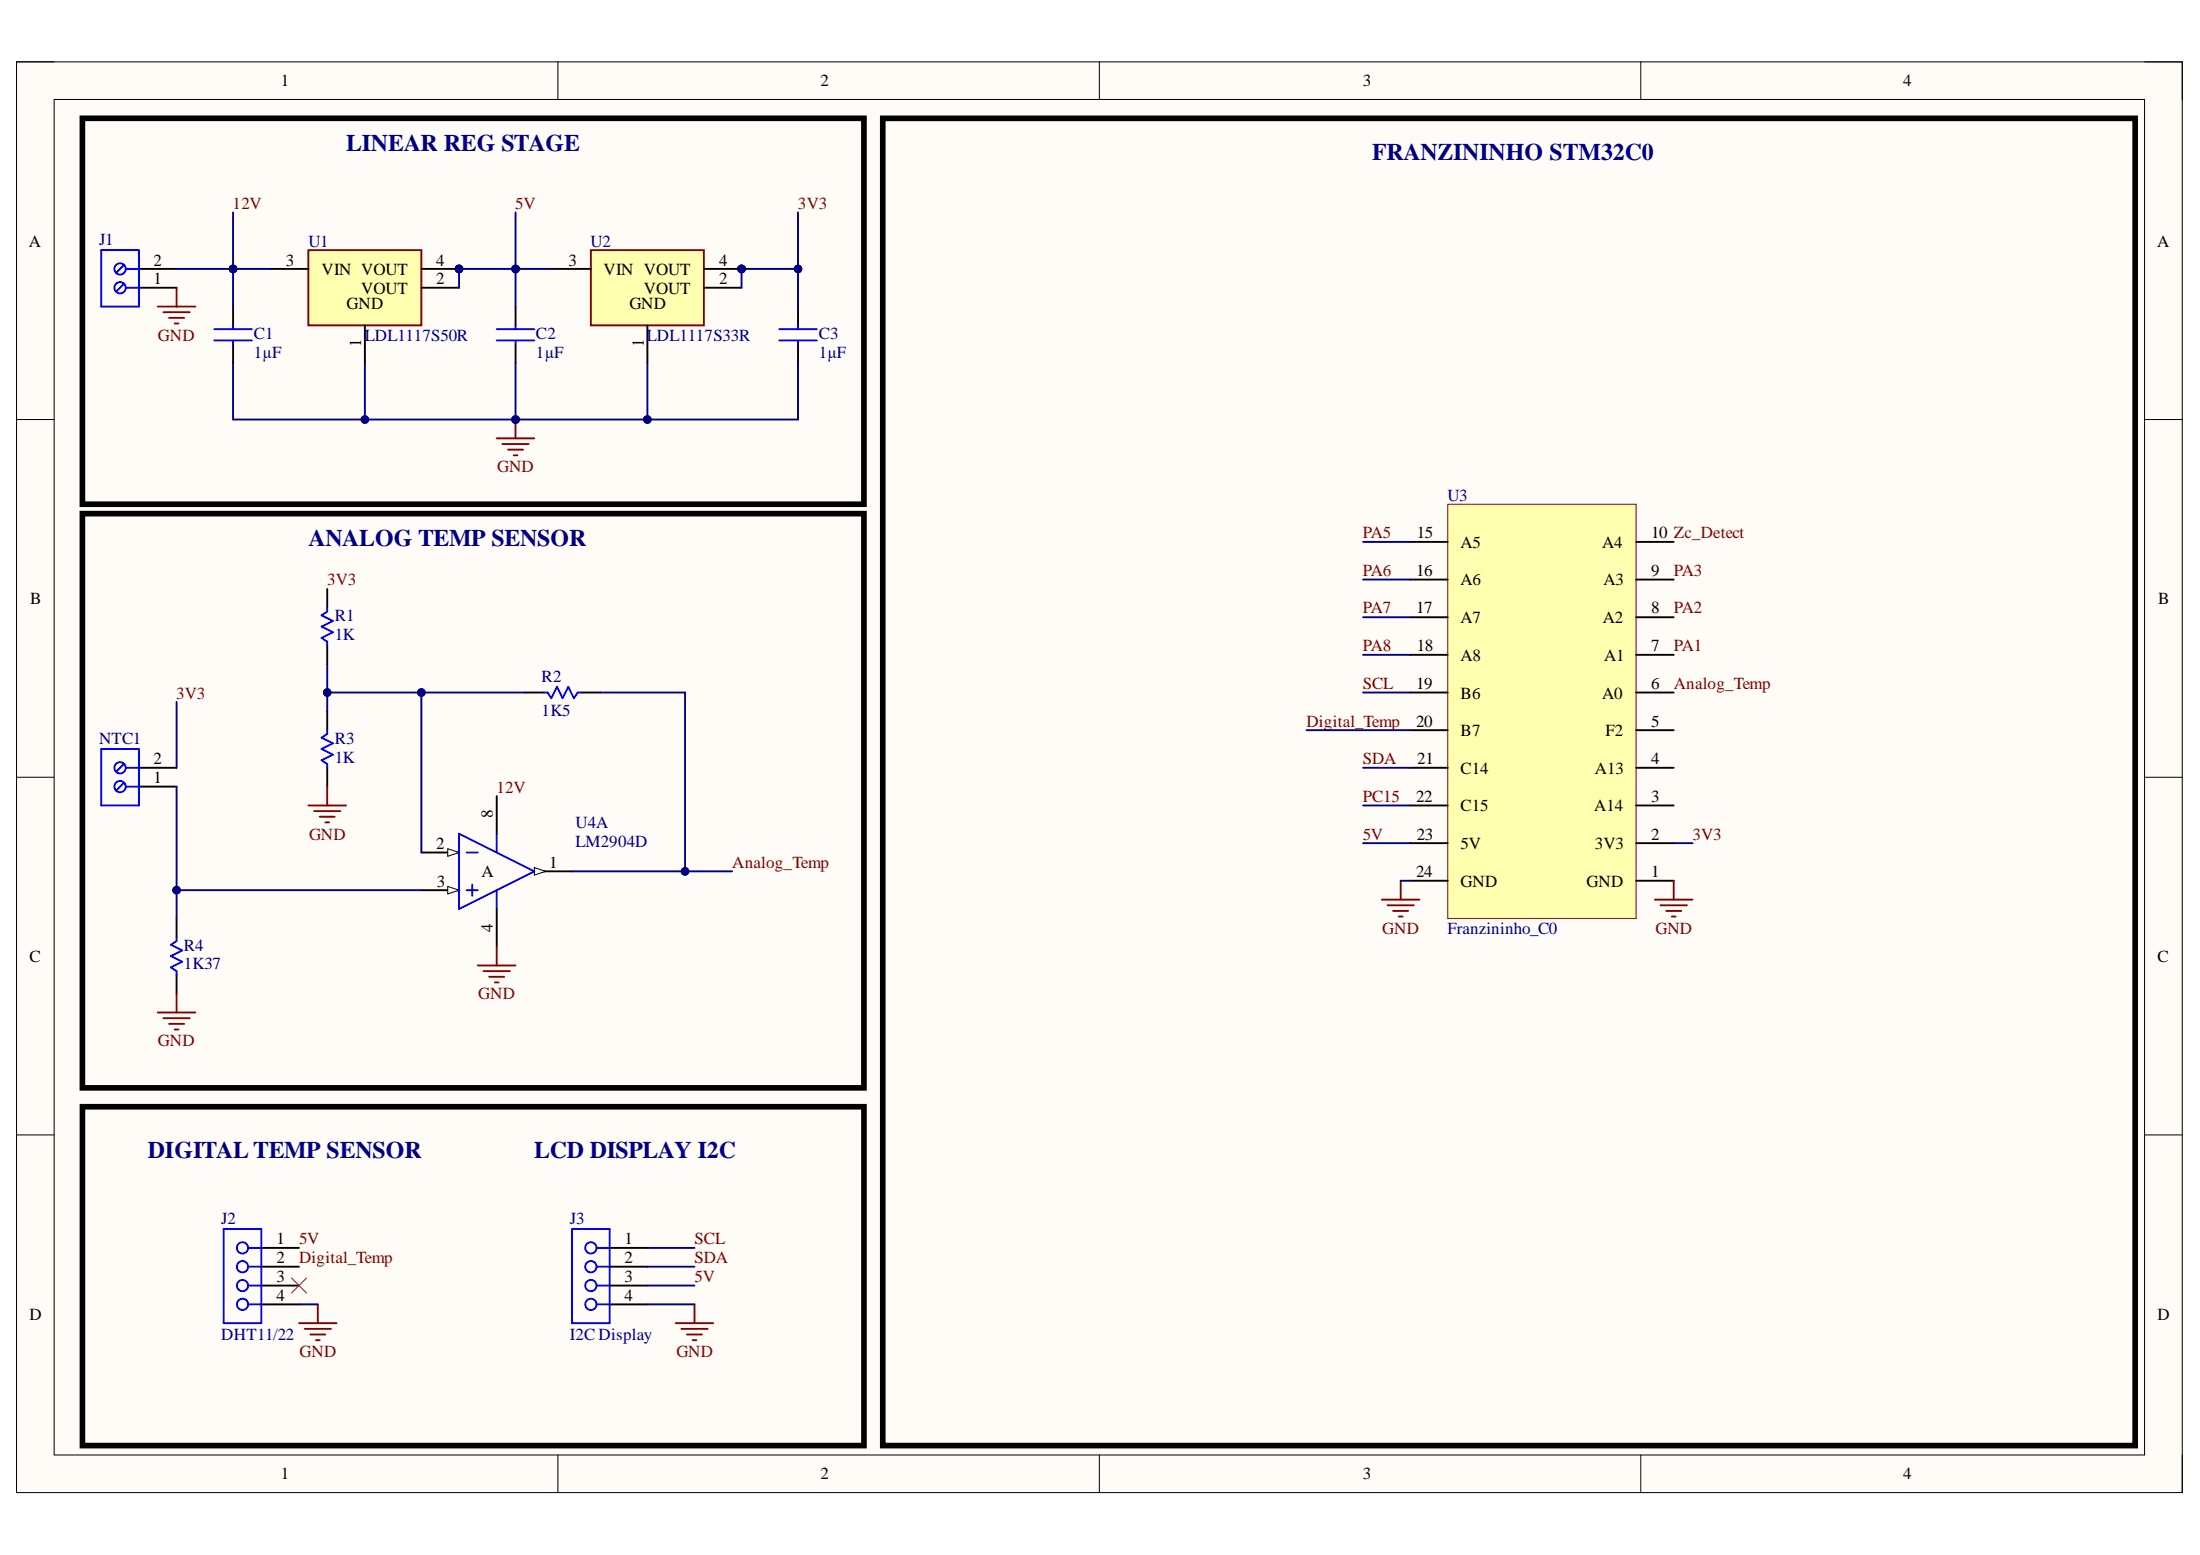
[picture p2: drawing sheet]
<svg xmlns="http://www.w3.org/2000/svg" width="297mm" height="210mm" viewBox="0 0 297 210" stroke-linecap="round" stroke-linejoin="round" font-family="sans-serif">
<path d="M2.2 8.4h292.4v193.1h-292.4z" fill-rule="evenodd" fill="#fffcf8"/>
<path d="M2.2 8.4h292.4v193.1h-292.4z" fill="none" stroke="#000" stroke-width=".14"/>
<path d="M7.3 13.4h282.3v183h-282.3z" fill-rule="evenodd" fill="#fffcf8"/>
<g fill="none" stroke="#000" stroke-width=".14">
<path d="M2.2 8.3h5.1M7.3 13.4h282.3v183h-282.3zM75.3 8.3v5.1M148.4 8.3v5.1M221.5 8.4v5M289.6 8.4h5v5M2.2 56.6h5.1M289.6 56.6h5M2.2 104.9h5.1M289.6 104.9h5M2.2 153.2h5.1M289.6 153.2h5"/>
<path d="M75.3 196.4v5.1M148.4 196.4v5.1M221.5 196.4v5.1M294.6 196.4v5.1"/>
</g>
<circle cx="62" cy="36.3" r=".51" fill="#000080"/>
<circle cx="62" cy="36.3" r=".51" fill="none" stroke="#000080" stroke-width=".14"/>
<path d="M41.6 33.8h15.3v10.1h-15.3z" fill-rule="evenodd" fill="#ffffb0"/>
<path d="M41.6 33.8h15.3v10.1h-15.3z" fill="none" stroke="#800000" stroke-width=".25"/>
<path d="M36.6 36.3h5M56.9 36.3h5.1M56.9 38.8h5.1" fill="none" stroke="#000" stroke-width=".25"/>
<circle cx="62" cy="36.3" r=".51" fill="#000080"/>
<circle cx="62" cy="36.3" r=".51" fill="none" stroke="#000080" stroke-width=".14"/>
<path d="M49.3 43.9v5.1" fill="none" stroke="#000" stroke-width=".25"/>
<circle cx="100.1" cy="36.3" r=".51" fill="#000080"/>
<circle cx="100.1" cy="36.3" r=".51" fill="none" stroke="#000080" stroke-width=".14"/>
<path d="M79.8 33.8h15.2v10.1h-15.2z" fill-rule="evenodd" fill="#ffffb0"/>
<path d="M79.8 33.8h15.2v10.1h-15.2z" fill="none" stroke="#800000" stroke-width=".25"/>
<path d="M74.7 36.3h5.1M95 36.3h5.1M95 38.8h5.1" fill="none" stroke="#000" stroke-width=".25"/>
<circle cx="100.1" cy="36.3" r=".51" fill="#000080"/>
<circle cx="100.1" cy="36.3" r=".51" fill="none" stroke="#000080" stroke-width=".14"/>
<path d="M18.8 38.8h5M18.8 36.3h5M87.4 43.9v5.1" fill="none" stroke="#000" stroke-width=".25"/>
<g fill="none" stroke="#00f" stroke-width=".25">
<path d="M13.7 33.8h5.1v7.6h-5.1zM16.8 38.3l-1.1 1.1M16.8 35.8l-1.1 1M17 38.8h1.8M17 36.3h1.8"/>
<circle cx="16.2" cy="38.8" r=".76"/>
<circle cx="16.2" cy="36.3" r=".76"/>
</g>
<path d="M195.5 68.1h25.4v55.9h-25.4z" fill-rule="evenodd" fill="#ffffb0"/>
<path d="M195.5 68.1h25.4v55.9h-25.4z" fill="none" stroke="#980000" stroke-width=".14"/>
<g fill="none" stroke="#000" stroke-width=".25">
<path d="M31.5 41.4v2.5M31.5 46.5v2.5M69.6 41.4v2.5M69.6 46.5v2.5M107.7 41.4v2.5M107.7 46.5v2.5M190.4 78.2h5.1M190.4 73.1h5.1M220.9 78.2h5.1M220.9 73.1h5.1M190.4 98.6h5.1M190.4 93.5h5.1"/>
<path d="M190.4 88.4h5.1M190.4 83.3h5.1M220.9 98.6h5.1M220.9 93.5h5.1M220.9 88.4h5.1M220.9 83.3h5.1M190.4 118.9h5.1M190.4 113.8h5.1M190.4 108.7h5.1M190.4 103.6h5.1M220.9 118.9h5.1M220.9 113.8h5.1"/>
<path d="M220.9 108.7h5.1M220.9 103.6h5.1"/>
</g>
<path d="M28.9 44.4h5.1M28.9 46h5.1M31.5 43.9v.5M31.5 46v.5M67.1 44.4h5M67.1 46h5M69.6 43.9v.5M69.6 46v.5M105.2 44.4h5.1M105.2 46h5.1M107.7 43.9v.5M107.7 46v.5" fill="none" stroke="#00f" stroke-width=".25"/>
<path d="M67.1 59.2h5M67.8 59.9h3.6M69.6 56.6v2.6M68.6 60.7h2M69.4 61.5h.5" fill="none" stroke="#800000" stroke-width=".25"/>
<circle cx="69.6" cy="56.6" r=".51" fill="#000080"/>
<circle cx="69.6" cy="56.6" r=".51" fill="none" stroke="#000080" stroke-width=".14"/>
<g fill="none" stroke="#800000" stroke-width=".25">
<path d="M23.8 38.8v2.6M21.3 41.4h5.1M22.1 42.1h3.5M22.8 42.9h2.1M23.6 43.7h.5M189.1 118.9v2.5M226 118.9v2.5M186.6 121.4h5.1M187.3 122.2h3.6M188.1 123h2M188.9 123.7h.5M223.4 121.4h5.1"/>
<path d="M224.2 122.2h3.6M225 123h2M225.7 123.7h.5"/>
</g>
<path d="M56.9 115.1h5.1" fill="none" stroke="#000" stroke-width=".25"/>
<path d="M60.5 114.6l1.5 .5-1.5 .5z" fill="#f8fcff"/>
<path d="M60.5 114.6l1.5 .5-1.5 .5z" fill="none" stroke="#000" stroke-width=".14"/>
<path d="M56.9 120.2h5.1" fill="none" stroke="#000" stroke-width=".25"/>
<path d="M60.5 119.7l1.5 .5-1.5 .5z" fill="#f8fcff"/>
<path d="M60.5 119.7l1.5 .5-1.5 .5z" fill="none" stroke="#000" stroke-width=".14"/>
<path d="M72.1 117.6h5.1" fill="none" stroke="#000" stroke-width=".25"/>
<path d="M72.1 117.1l1.6 .5-1.6 .5z" fill="#f8fcff"/>
<path d="M72.1 117.1l1.6 .5-1.6 .5z" fill="none" stroke="#000" stroke-width=".14"/>
<g fill="none" stroke="#00f" stroke-width=".25">
<path d="M44.2 82v.6l-.8 .5 1.5 .7-1.5 .8 1.5 .7-1.5 .8 .8 .5v.5M44.2 98.6v.5l-.8 .5 1.5 .7-1.5 .8 1.5 .8-1.5 .7 .8 .5v.5M73.4 93.5h.5l.5 .7 .8-1.5 .8 1.5 .7-1.5 .8 1.5 .5-.7h.5M62 112.5l10.1 5.1-10.1 5.1zM63 115.1h1.5M63.8 119.4v1.5M67.1 112.5v2.6M23.8 126.5v.5l-.7 .5 1.5 .8-1.5 .8 1.5 .7-1.5 .8 .7 .5v.5M63 120.2h1.5M67.1 120.2v2.5M30.2 165.9h5.1v12.7h-5.1zM33.5 171h1.8"/>
<path d="M33.5 168.4h1.8M33.5 176.1h1.8M33.5 173.5h1.8M77.2 165.9h5.1v12.7h-5.1zM80.5 171h1.8M80.5 168.4h1.8M80.5 176.1h1.8M80.5 173.5h1.8"/>
<circle cx="32.7" cy="171" r=".76"/>
<circle cx="32.7" cy="168.4" r=".76"/>
<circle cx="32.7" cy="173.5" r=".76"/>
<circle cx="32.7" cy="176.1" r=".76"/>
<circle cx="79.8" cy="171" r=".76"/>
<circle cx="79.8" cy="168.4" r=".76"/>
<circle cx="79.8" cy="176.1" r=".76"/>
<circle cx="79.8" cy="173.5" r=".76"/>
</g>
<g fill="none" stroke="#000" stroke-width=".25">
<path d="M44.2 79.5v2.5M44.2 87.1v2.6M44.2 96v2.6M70.9 93.5h2.5M78.5 93.5h2.6M44.2 103.6v2.6M67.1 107.5v5M23.8 124v2.5M23.8 131.6v2.5M67.1 122.7v5.1M35.3 171h5.1M35.3 168.4h5.1"/>
<path d="M35.3 173.5h5.1M35.3 176.1h5.1M82.3 171h5.1M82.3 168.4h5.1M82.3 173.5h5.1M82.3 176.1h5.1"/>
</g>
<g fill="none" stroke="#800000" stroke-width=".25">
<path d="M41.6 108.7h5.1M42.4 109.5h3.6M43.2 110.3h2M43.9 111h.5M44.2 106.2v2.5M21.3 136.7h5.1M22.1 137.4h3.5M22.8 138.2h2.1M23.6 139h.5M23.8 134.1v2.6M64.5 130.3h5.1M65.3 131.1h3.5"/>
<path d="M66 131.9h2.1M66.8 132.6h.5M67.1 127.8v2.5M40.4 178.6h5.1M41.1 179.4h3.6M42.9 176.1v2.5M91.2 178.6h5.1M92 179.4h3.5M93.8 176.1v2.5M41.9 180.1h2M42.7 180.9h.5M92.8 180.1h2"/>
<path d="M93.5 180.9h.5"/>
</g>
<path d="M39.4 172.5l2 2M41.4 172.5l-2 2" fill="none" stroke="#f00" stroke-width=".14"/>
<path d="M11.1 16h105.5v52.1h-105.5zM11.1 69.3h105.5v77.5h-105.5zM11.1 149.4h105.6v45.7h-105.6z" fill="none" stroke="#000" stroke-width=".76"/>
<path d="M23.8 36.3h7.7v5.1" fill="none" stroke="#000080" stroke-width=".25"/>
<circle cx="31.5" cy="36.3" r=".51" fill="#000080"/>
<circle cx="31.5" cy="36.3" r=".51" fill="none" stroke="#000080" stroke-width=".14"/>
<path d="M31.5 36.3h5.1" fill="none" stroke="#000080" stroke-width=".25"/>
<circle cx="31.5" cy="36.3" r=".51" fill="#000080"/>
<circle cx="31.5" cy="36.3" r=".51" fill="none" stroke="#000080" stroke-width=".14"/>
<path d="M62 36.3h12.7" fill="none" stroke="#000080" stroke-width=".25"/>
<circle cx="62" cy="36.3" r=".51" fill="#000080"/>
<circle cx="62" cy="36.3" r=".51" fill="none" stroke="#000080" stroke-width=".14"/>
<circle cx="69.6" cy="36.3" r=".51" fill="#000080"/>
<circle cx="69.6" cy="36.3" r=".51" fill="none" stroke="#000080" stroke-width=".14"/>
<path d="M69.6 36.3v5.1" fill="none" stroke="#000080" stroke-width=".25"/>
<circle cx="69.6" cy="36.3" r=".51" fill="#000080"/>
<circle cx="69.6" cy="36.3" r=".51" fill="none" stroke="#000080" stroke-width=".14"/>
<path d="M87.4 49v7.6" fill="none" stroke="#000080" stroke-width=".25"/>
<circle cx="87.4" cy="56.6" r=".51" fill="#000080"/>
<circle cx="87.4" cy="56.6" r=".51" fill="none" stroke="#000080" stroke-width=".14"/>
<path d="M49.3 49v7.6" fill="none" stroke="#000080" stroke-width=".25"/>
<circle cx="49.3" cy="56.6" r=".51" fill="#000080"/>
<circle cx="49.3" cy="56.6" r=".51" fill="none" stroke="#000080" stroke-width=".14"/>
<path d="M69.6 49v7.6" fill="none" stroke="#000080" stroke-width=".25"/>
<circle cx="69.6" cy="56.6" r=".51" fill="#000080"/>
<circle cx="69.6" cy="56.6" r=".51" fill="none" stroke="#000080" stroke-width=".14"/>
<path d="M31.5 28.7v7.6" fill="none" stroke="#000080" stroke-width=".25"/>
<circle cx="31.5" cy="36.3" r=".51" fill="#000080"/>
<circle cx="31.5" cy="36.3" r=".51" fill="none" stroke="#000080" stroke-width=".14"/>
<path d="M69.6 28.7v7.6" fill="none" stroke="#000080" stroke-width=".25"/>
<circle cx="69.6" cy="36.3" r=".51" fill="#000080"/>
<circle cx="69.6" cy="36.3" r=".51" fill="none" stroke="#000080" stroke-width=".14"/>
<path d="M107.7 28.7v7.6" fill="none" stroke="#000080" stroke-width=".25"/>
<circle cx="107.7" cy="36.3" r=".51" fill="#000080"/>
<circle cx="107.7" cy="36.3" r=".51" fill="none" stroke="#000080" stroke-width=".14"/>
<path d="M62 36.3v2.5" fill="none" stroke="#000080" stroke-width=".25"/>
<circle cx="62" cy="36.3" r=".51" fill="#000080"/>
<circle cx="62" cy="36.3" r=".51" fill="none" stroke="#000080" stroke-width=".14"/>
<path d="M100.1 36.3v2.5" fill="none" stroke="#000080" stroke-width=".25"/>
<circle cx="100.1" cy="36.3" r=".51" fill="#000080"/>
<circle cx="100.1" cy="36.3" r=".51" fill="none" stroke="#000080" stroke-width=".14"/>
<path d="M81.1 93.5h11.4v24.1h-15.3M184 113.8h6.4M226 113.8h2.5M40.4 176.1h2.5" fill="none" stroke="#000080" stroke-width=".25"/>
<circle cx="92.5" cy="117.6" r=".51" fill="#000080"/>
<circle cx="92.5" cy="117.6" r=".51" fill="none" stroke="#000080" stroke-width=".14"/>
<path d="M23.8 120.2h33.1" fill="none" stroke="#000080" stroke-width=".25"/>
<circle cx="23.8" cy="120.2" r=".51" fill="#000080"/>
<circle cx="23.8" cy="120.2" r=".51" fill="none" stroke="#000080" stroke-width=".14"/>
<path d="M56.9 93.5v21.6" fill="none" stroke="#000080" stroke-width=".25"/>
<circle cx="56.9" cy="93.5" r=".51" fill="#000080"/>
<circle cx="56.9" cy="93.5" r=".51" fill="none" stroke="#000080" stroke-width=".14"/>
<path d="M92.5 117.6h6.4" fill="none" stroke="#000080" stroke-width=".25"/>
<circle cx="92.5" cy="117.6" r=".51" fill="#000080"/>
<circle cx="92.5" cy="117.6" r=".51" fill="none" stroke="#000080" stroke-width=".14"/>
<path d="M100.1 36.3h7.6v5.1" fill="none" stroke="#000080" stroke-width=".25"/>
<circle cx="100.1" cy="36.3" r=".51" fill="#000080"/>
<circle cx="100.1" cy="36.3" r=".51" fill="none" stroke="#000080" stroke-width=".14"/>
<circle cx="107.7" cy="36.3" r=".51" fill="#000080"/>
<circle cx="107.7" cy="36.3" r=".51" fill="none" stroke="#000080" stroke-width=".14"/>
<path d="M31.5 49v7.6h76.2v-7.6" fill="none" stroke="#000080" stroke-width=".25"/>
<circle cx="49.3" cy="56.6" r=".51" fill="#000080"/>
<circle cx="49.3" cy="56.6" r=".51" fill="none" stroke="#000080" stroke-width=".14"/>
<circle cx="69.6" cy="56.6" r=".51" fill="#000080"/>
<circle cx="69.6" cy="56.6" r=".51" fill="none" stroke="#000080" stroke-width=".14"/>
<circle cx="87.4" cy="56.6" r=".51" fill="#000080"/>
<circle cx="87.4" cy="56.6" r=".51" fill="none" stroke="#000080" stroke-width=".14"/>
<path d="M44.2 93.5h26.7" fill="none" stroke="#000080" stroke-width=".25"/>
<circle cx="56.9" cy="93.5" r=".51" fill="#000080"/>
<circle cx="56.9" cy="93.5" r=".51" fill="none" stroke="#000080" stroke-width=".14"/>
<circle cx="44.2" cy="93.5" r=".51" fill="#000080"/>
<circle cx="44.2" cy="93.5" r=".51" fill="none" stroke="#000080" stroke-width=".14"/>
<path d="M44.2 89.7v6.3" fill="none" stroke="#000080" stroke-width=".25"/>
<circle cx="44.2" cy="93.5" r=".51" fill="#000080"/>
<circle cx="44.2" cy="93.5" r=".51" fill="none" stroke="#000080" stroke-width=".14"/>
<path d="M184 73.1h6.4M184 78.2h6.4M23.8 94.7v8.9M176.4 98.6h14M184 93.5h6.4M184 83.3h6.4M23.8 106.2v17.8M184 103.6h6.4M87.4 173.5h6.4M87.4 168.4h6.4M87.4 171h6.4M87.4 176.1h6.4" fill="none" stroke="#000080" stroke-width=".25"/>
<path d="M119.2 16h169.1v179.1h-169.1z" fill="none" stroke="#000" stroke-width=".76"/>
<path d="M18.8 106.2h5M18.8 103.6h5" fill="none" stroke="#000" stroke-width=".25"/>
<g fill="none" stroke="#00f" stroke-width=".25">
<path d="M13.7 101.1h5.1v7.6h-5.1zM16.8 105.6l-1.1 1.1M16.8 103.1l-1.1 1.1M17 106.2h1.8M17 103.6h1.8"/>
<circle cx="16.2" cy="106.2" r=".76"/>
<circle cx="16.2" cy="103.6" r=".76"/>
</g>
<circle cx="23.8" cy="120.2" r=".51" fill="#000080"/>
<circle cx="23.8" cy="120.2" r=".51" fill="none" stroke="#000080" stroke-width=".14"/>
<path d="M184 88.4h6.4M184 108.7h6.4M189.1 118.9h1.3" fill="none" stroke="#000080" stroke-width=".25"/>
<g font-size="3.2" fill="#000080">
<text x="46.7" y="20.4">LINEAR REG STAGE</text>
<text x="185.3" y="21.6">FRANZININHO STM32C0</text>
<text x="41.6" y="73.7">ANALOG TEMP SENSOR</text>
<text x="20" y="156.3">DIGITAL TEMP SENSOR</text>
<text x="72.1" y="156.3">LCD DISPLAY I2C</text>
</g>
<g font-size="2.3">
<text x="37.9" y="11.7">1</text>
<text x="110.8" y="11.7">2</text>
<text x="184" y="11.7">3</text>
<text x="257" y="11.7">4</text>
<text x="3.9" y="33.3">A</text>
<text x="20.7" y="35.9">2</text>
<text x="38.6" y="35.9">3</text>
<text x="58.9" y="35.9">4</text>
<text x="76.8" y="35.9">3</text>
<text x="97.1" y="35.9">4</text>
<text x="291.2" y="33.3">A</text>
<text x="20.7" y="38.4">1</text>
<text x="43.4" y="37.1">VIN VOUT</text>
<text x="46.8" y="41.7">GND</text>
<text x="48.8" y="39.7">VOUT</text>
<text x="58.9" y="38.4">2</text>
<text x="81.5" y="37.1">VIN VOUT</text>
<text x="85" y="41.7">GND</text>
<text x="86.9" y="39.7">VOUT</text>
<text x="97.1" y="38.4">2</text>
<text x="48.8" y="46.9" transform="rotate(-90 48.8 46.9)">1</text>
<text x="86.9" y="46.9" transform="rotate(-90 86.9 46.9)">1</text>
<text x="191.2" y="77.7">16</text>
<text x="191.3" y="72.7">15</text>
<text x="197.2" y="73.9">A5</text>
<text x="216.3" y="73.9">A4</text>
<text x="222.9" y="77.7">9</text>
<text x="222.9" y="72.7">10 Zc_Detect</text>
<text x="4.1" y="81.5">B</text>
<text x="191.2" y="82.8">17</text>
<text x="197.2" y="79">A6</text>
<text x="216.5" y="79">A3</text>
<text x="222.9" y="82.8">8</text>
<text x="291.4" y="81.5">B</text>
<text x="191.3" y="87.9">18</text>
<text x="197.2" y="84.1">A7</text>
<text x="197.2" y="89.2">A8</text>
<text x="216.4" y="84.1">A2</text>
<text x="216.6" y="89.2">A1</text>
<text x="222.9" y="87.9">7</text>
<text x="191.2" y="93">19</text>
<text x="197.2" y="94.3">B6</text>
<text x="216.3" y="94.3">A0</text>
<text x="222.9" y="93">6</text>
<text x="191.2" y="98.1">20</text>
<text x="197.2" y="99.4">B7</text>
<text x="216.8" y="99.4">F2</text>
<text x="222.9" y="98.1">5</text>
<text x="20.7" y="105.7">1</text>
<text x="20.7" y="103.2">2</text>
<text x="191.4" y="103.2">21</text>
<text x="197.2" y="104.5">C14</text>
<text x="215.3" y="104.5">A13</text>
<text x="222.9" y="103.2">4</text>
<text x="66.5" y="110.5" transform="rotate(-90 66.5 110.5)">8</text>
<text x="191.2" y="108.3">22</text>
<text x="191.3" y="113.3">23</text>
<text x="197.2" y="109.5">C15</text>
<text x="215.2" y="109.5">A14</text>
<text x="222.9" y="113.3">2</text>
<text x="222.9" y="108.3">3</text>
<text x="58.9" y="114.6">2</text>
<text x="59" y="119.7">3</text>
<text x="65" y="118.4">A</text>
<text x="74.1" y="117.1">1</text>
<text x="191.2" y="118.4">24</text>
<text x="197.2" y="114.6">5V</text>
<text x="197.2" y="119.7">GND</text>
<text x="214.2" y="119.7">GND</text>
<text x="215.3" y="114.6">3V3</text>
<text x="222.9" y="118.4">1</text>
<text x="66.5" y="125.8" transform="rotate(-90 66.5 125.8)">4</text>
<text x="4" y="129.8">C</text>
<text x="291.3" y="129.8">C</text>
<text x="37.3" y="168">1</text>
<text x="84.3" y="168">1</text>
<text x="37.3" y="170.5">2</text>
<text x="37.3" y="173.1">3</text>
<text x="84.3" y="170.5">2</text>
<text x="84.3" y="173.1">3</text>
<text x="4" y="178.1">D</text>
<text x="37.3" y="175.6">4</text>
<text x="84.3" y="175.6">4</text>
<text x="291.3" y="178.1">D</text>
<text x="37.9" y="199.7">1</text>
<text x="110.8" y="199.7">2</text>
<text x="184" y="199.7">3</text>
<text x="257" y="199.7">4</text>
</g>
<g font-size="2.3" fill="#800000">
<text x="31.4" y="28.2">12V</text>
<text x="69.6" y="28.2">5V</text>
<text x="107.7" y="28.2">3V3</text>
<text x="21.3" y="46">GND</text>
<text x="67.1" y="63.8">GND</text>
<text x="184" y="72.7">PA5</text>
<text x="184" y="77.7">PA6</text>
<text x="226" y="77.7">PA3</text>
<text x="44.2" y="79">3V3</text>
<text x="184" y="82.8">PA7</text>
<text x="226" y="82.8">PA2</text>
<text x="184" y="87.9">PA8</text>
<text x="226" y="87.9">PA1</text>
<text x="23.8" y="94.3">3V3</text>
<text x="184" y="93">SCL</text>
<text x="226" y="93">Analog_Temp</text>
<text x="176.4" y="98.1">Digital_Temp</text>
<text x="67" y="107">12V</text>
<text x="184" y="103.2">SDA</text>
<text x="41.7" y="113.3">GND</text>
<text x="184" y="113.3">5V</text>
<text x="184" y="108.3">PC15</text>
<text x="228.5" y="113.3">3V3</text>
<text x="98.9" y="117.1">Analog_Temp</text>
<text x="186.6" y="126">GND</text>
<text x="223.5" y="126">GND</text>
<text x="64.6" y="134.9">GND</text>
<text x="21.3" y="141.3">GND</text>
<text x="40.4" y="168">5V</text>
<text x="93.8" y="168">SCL</text>
<text x="40.4" y="170.5">Digital_Temp</text>
<text x="93.8" y="173.1">5V</text>
<text x="93.8" y="170.5">SDA</text>
<text x="40.5" y="183.2">GND</text>
<text x="91.3" y="183.2">GND</text>
</g>
<g font-size="2.3" fill="#000080">
<text x="13.4" y="33.1">J1</text>
<text x="41.6" y="33.3">U1</text>
<text x="79.7" y="33.3">U2</text>
<text x="34.3" y="45.8">C1</text>
<text x="49.3" y="46">LDL1117S50R</text>
<text x="72.4" y="45.8">C2</text>
<text x="87.3" y="46">LDL1117S33R</text>
<text x="110.5" y="45.8">C3</text>
<text x="34.3" y="48.3">1µF</text>
<text x="72.4" y="48.3">1µF</text>
<text x="110.5" y="48.3">1µF</text>
<text x="195.4" y="67.6">U3</text>
<text x="45.2" y="83.8">R1</text>
<text x="45.2" y="86.4">1K</text>
<text x="73.1" y="92">R2</text>
<text x="13.4" y="100.4">NTC1</text>
<text x="45.2" y="100.4">R3</text>
<text x="73.1" y="96.6">1K5</text>
<text x="45.2" y="102.9">1K</text>
<text x="77.7" y="111.8">U4A</text>
<text x="77.7" y="114.4">LM2904D</text>
<text x="24.8" y="128.3">R4</text>
<text x="24.8" y="130.8">1K37</text>
<text x="195.4" y="126">Franzininho_C0</text>
<text x="29.9" y="165.2">J2</text>
<text x="76.9" y="165.2">J3</text>
<text x="29.9" y="180.9">DHT11/22</text>
<text x="76.9" y="180.9">I2C Display</text>
</g>
</svg>
